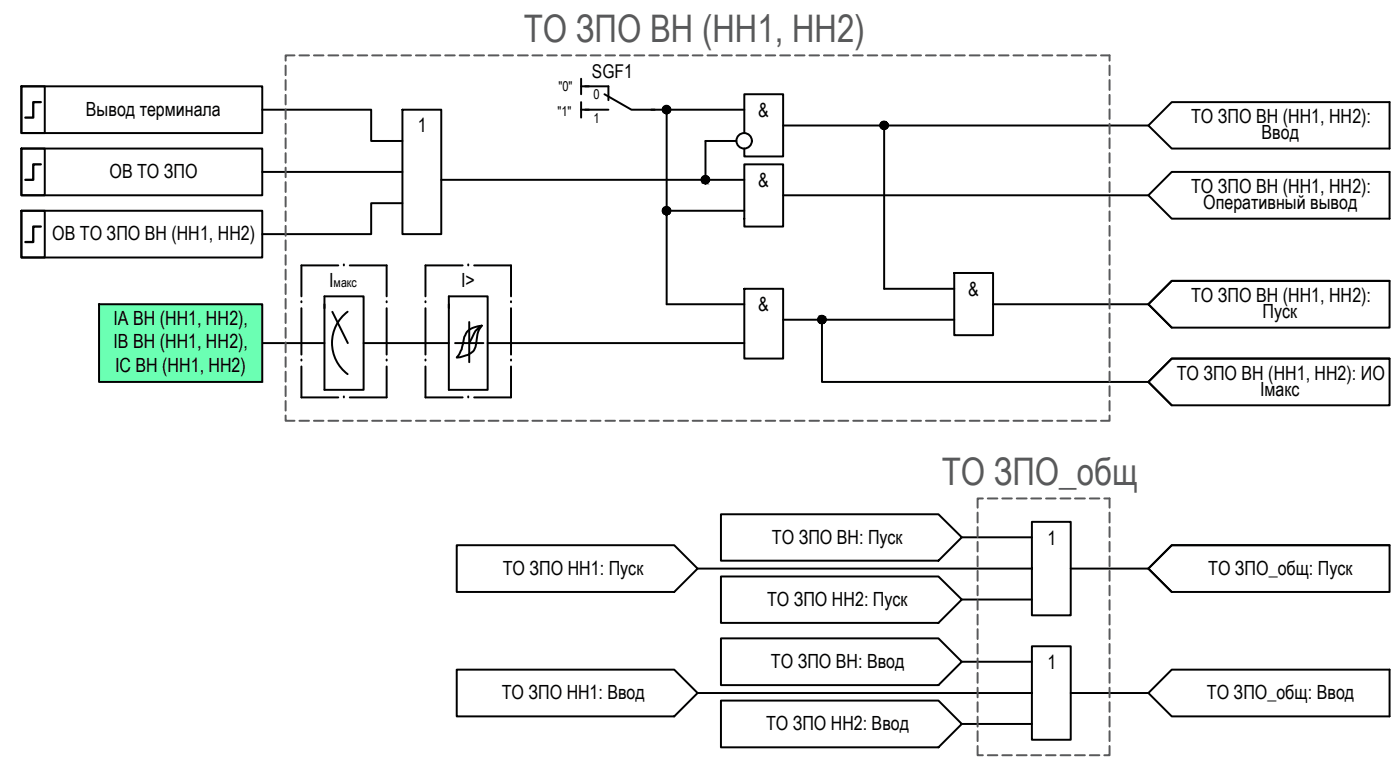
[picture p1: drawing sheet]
<svg xmlns="http://www.w3.org/2000/svg" width="180mm" height="99mm" viewBox="0 0 180 99" stroke-linecap="round" stroke-linejoin="round" font-family="sans-serif">
<!-- layer: 0 -->
<g fill="none" stroke="#000" stroke-width=".25">
<path d="M2.8 19.1h3v6h-3zM2.8 19.1h30.9v6h-30.9zM2.8 11.1h3v6h-3zM2.8 11.1h30.9v6h-30.9zM33.7 14.1h14.1v4h4M51.8 14.1h5v16h-5zM74.8 10.1v2M74.8 13.1v2M74.8 11.1h1M74.8 14.1h1M83.8 14.1h12M85.8 14.1v13h10"/>
<path d="M94.7 18.1h-3.9v5M95.8 17.1v-5h5v8h-5v-1M100.8 16.1h46.9M113.8 16.1v21h9M147.7 16.1l3.1-3h28v6h-28zM2.8 27.1h3v6h-3zM2.8 27.1h30.9v6h-30.9zM12.7 39.1h21v10h-21zM33.7 22.1h18.1M41.7 39.1v11h5.1v-12h-5.1v1.5M51.8 26.1h-4v4h-14.1M56.8 23.1h39"/>
<path d="M57.7 39.1v11h5v-12h-5v1.5M85.8 27.1v12h10M95.8 37.1h5v9h-5zM95.8 21.1h5v8h-5zM100.8 25.1h46.9M122.8 35.1h5v8h-5zM127.8 39.1h19.9M147.7 25.1l3.1-3h28v6h-28zM147.7 39.1l3.1-3h28v6h-28zM178.8 36.1h-28l-3.1 3 3.1 3M33.7 44.1h8M42.8 40.1l1.9 4"/>
<path d="M44.7 40.1a5 5 0 0 0 0 8M46.8 44.1h10.9M60.4 44.1h1.8M60.4 41.4v5.2M62 41.9l-.2 .2a2.51 2.51 0 0 0-.5 1.5 2.08 2.08 0 0 1-.8 1.8l-.3 .2-1.4 .4a4.3 4.3 0 0 0 .9-2.7 1.99 1.99 0 0 1 1.8-1.3l.5-.1-.6 .4a2.19 2.19 0 0 0-.7 1.2l-.3 .6h-1.9M62.7 44.1h33.1M100.8 41.1h22M105.8 41.1v8h41.9l3.1-3h28v6h-28l-3.1-3M178.8 46.1h-28l-3.1 3 3.1 3M58.8 70.1h27.9l3 3-3 3h-27.9zM89.7 73.1h43.1M92.8 66.1h27.9l3 3-3 3h-27.9z"/>
<path d="M92.8 74.1h27.9l3 3-3 3h-27.9zM123.7 69.1h9.1M123.7 77.1h9.1M132.8 67.1h5v12h-5zM137.8 73.1h9.9M147.7 73.1l3.1-3h28v6h-28zM178.8 70.1h-28l-3.1 3 3.1 3M58.8 86.1h27.9l3 3-3 3h-27.9zM89.7 89.1h43.1M92.8 82.1h27.9l3 3-3 3h-27.9zM92.8 90.1h27.9l3 3-3 3h-27.9zM123.7 85.1h9.1"/>
<path d="M123.7 93.1h9.1M132.8 83.1h5v12h-5zM137.8 89.1h9.9M147.7 89.1l3.1-3h28v6h-28z"/>
<circle cx="85.7" cy="14.1" r=".49"/>
<circle cx="95.7" cy="18.1" r=".99"/>
<circle cx="113.7" cy="16.1" r=".49"/>
<circle cx="85.7" cy="27.1" r=".49"/>
<circle cx="90.7" cy="23.1" r=".49"/>
<circle cx="105.7" cy="41.1" r=".49"/>
</g>
<g fill="none" stroke="#000" stroke-width=".25">
<path d="M75.3 11.1h3v1.8M75.3 14.1h3M77.8 12.1l3.4 2h3M38.8 38.9h.1M38.8 39.6v6M43.5 34.1h-4.7v4M44.2 34.1h.1M45 34.1h4.7v4M49.7 38.9h.1M49.7 39.6v6M54.7 38.9h.1M54.7 39.6v6"/>
<path d="M59.5 34.1h-4.8v4M60.2 34.1h.1M61 34.1h4.7v4M65.7 38.9h.1M65.7 39.6v6M38.8 46.4h.1M38.8 47.1v4h4.7M44.2 51.1h.1M49.7 46.4h.1M49.7 47.1v4h-4.7M54.7 46.4h.1M54.7 47.1v4h4.8"/>
<path d="M60.2 51.1h.1M65.7 46.4h.1M65.7 47.1v4h-4.7"/>
</g>
<!-- layer: 0 -->
<g fill="#000" stroke="#000" stroke-width=".13">
<path d="M85.5 13.7h.6zM85.6 13.6h.3zM85.6 14.6h.3zM85.7 13.6h.1zM113.7 15.6h.1zM85.5 26.7h.6zM85.6 27.6h.3zM85.6 26.6h.3zM85.7 26.6h.1zM90.6 23.6h.3zM90.7 22.6h.1zM105.7 41.6h.2z"/>
<path d="M105.7 40.6h.1z"/>
<path d="M85.6 14.6h.2zM85.7 14.6h.1z"/>
<path d="M85.7 13.6h.2zM85.6 13.6h.3zM85.6 13.6h.3z"/>
<path d="M85.6 13.6l.4 .1zM85.6 13.6l.4 .1z"/>
<path d="M85.6 14.6h.3zM85.6 14.6h.3z"/>
<path d="M85.6 13.7h.4zM85.5 13.7h.5z"/>
<path d="M85.6 14.6h.4zM85.6 14.6h.3z"/>
<path d="M85.5 13.7h.6zM85.5 13.7h.6zM85.4 13.7h.7z"/>
<path d="M85.5 14.6h.5zM85.5 14.6h.5z"/>
<path d="M85.4 13.7l.7 .1zM85.4 13.7l.7 .1z"/>
<path d="M85.4 14.5h.7zM85.4 14.5h.7z"/>
<path d="M85.5 14.5h.6zM85.5 14.5l.5 .1z"/>
<path d="M85.4 13.8h.8zM85.4 13.8h.8z"/>
<path d="M85.4 14.4h.7zM85.4 14.4l.7 .1z"/>
<path d="M85.3 13.8l.9 .1zM85.3 13.8l.9 .1z"/>
<path d="M85.3 14.4h.9zM85.3 14.4h.8z"/>
<path d="M85.3 13.9h.9zM85.3 13.9h.9z"/>
<path d="M85.3 13.9h.9zM85.3 13.9h.9z"/>
<path d="M85.3 14.4h.9zM85.3 14.4h.9z"/>
<path d="M85.3 14.4h.9zM85.3 14.4h.9z"/>
<path d="M85.3 13.9l.9 .1zM85.3 13.9l.9 .1z"/>
<path d="M85.3 14h.9zM85.3 14h.9z"/>
<path d="M85.3 14l.9 .1zM85.3 14l.9 .1z"/>
<path d="M85.3 14.1h1zM85.3 14.1h1z"/>
<path d="M85.3 14.2h.9zM85.3 14.2h.9h-.9z"/>
<path d="M85.3 14.2l.9 .1zM85.3 14.2l.9 .1z"/>
<path d="M85.3 14.3h.9zM85.3 14.3h.9z"/>
<path d="M85.3 14.3h.9zM85.3 14.3l.9 .1z"/>
<path d="M85.3 14.1h1zM85.3 14.1l.9 .1z"/>
<path d="M113.7 16.6h.1zM113.7 16.6h.1zM113.7 16.6h.2z"/>
<path d="M113.7 15.6h.2zM113.7 15.6h.2z"/>
<path d="M113.7 15.6h.2zM113.6 15.6h.3z"/>
<path d="M113.6 15.6l.4 .1zM113.6 15.6l.4 .1z"/>
<path d="M113.6 16.6h.3zM113.6 16.6h.3z"/>
<path d="M113.5 15.7h.5zM113.5 15.7h.5z"/>
<path d="M113.5 16.6h.5zM113.5 16.6h.4z"/>
<path d="M113.5 15.7h.5zM113.5 15.7h.5z"/>
<path d="M113.5 16.6h.5zM113.5 16.6h.5z"/>
<path d="M113.5 15.7l.6 .1zM113.5 15.7l.6 .1z"/>
<path d="M113.5 16.5h.5zM113.5 16.5l.5 .1z"/>
<path d="M113.4 16.5h.7zM113.4 16.5h.7z"/>
<path d="M113.4 16.5h.7zM113.4 16.5h.6z"/>
<path d="M113.4 15.8h.7zM113.4 15.8h.7z"/>
<path d="M113.4 15.8h.7zM113.4 15.8h.7z"/>
<path d="M113.4 15.8h.8zM113.4 15.8h.8z"/>
<path d="M113.4 16.4l.7 .1zM113.4 16.4l.7 .1z"/>
<path d="M113.3 15.8l.9 .1zM113.3 15.8l.9 .1z"/>
<path d="M113.3 16.4h.9zM113.3 16.4h.8z"/>
<path d="M113.3 15.9h.9zM113.3 15.9h.9z"/>
<path d="M113.3 15.9l.9 .1zM113.3 15.9l.9 .1z"/>
<path d="M113.3 16h1zM113.3 16h1z"/>
<path d="M113.3 16.3h.9zM113.3 16.3h.9z"/>
<path d="M113.3 16.3l.9 .1zM113.3 16.3l.9 .1z"/>
<path d="M113.3 16.4h.9zM113.3 16.4h.9z"/>
<path d="M113.3 16l1 .1zM113.3 16l1 .1z"/>
<path d="M113.2 16.1h1.1zM113.2 16.1h1.1h-1.1z"/>
<path d="M113.2 16.1l1.1 .1zM113.2 16.1l1.1 .1z"/>
<path d="M113.2 16.2h1.1zM113.2 16.2h1.1z"/>
<path d="M113.3 16.2h1zM113.3 16.2l.9 .1z"/>
<path d="M85.6 27.6h.2zM85.7 27.6h.1z"/>
<path d="M85.7 26.6h.2zM85.6 26.6h.3zM85.6 26.6h.3z"/>
<path d="M85.6 26.6l.4 .1zM85.6 26.6l.4 .1z"/>
<path d="M85.6 26.7h.4zM85.5 26.7h.5z"/>
<path d="M85.6 27.6h.4zM85.6 27.6h.3zM85.6 27.6h.3z"/>
<path d="M85.5 26.7h.6zM85.5 26.7h.6zM85.4 26.7h.7z"/>
<path d="M85.5 27.6h.5zM85.5 27.6h.5z"/>
<path d="M85.4 26.7l.7 .1zM85.4 26.7l.7 .1z"/>
<path d="M85.4 27.5h.7zM85.4 27.5h.7z"/>
<path d="M85.5 27.5h.6zM85.5 27.5l.5 .1z"/>
<path d="M85.4 26.8h.8zM85.4 26.8h.8z"/>
<path d="M85.4 27.5h.7zM85.4 27.5h.7z"/>
<path d="M85.3 26.8l.9 .1zM85.3 26.8l.9 .1z"/>
<path d="M85.3 27.4h.9zM85.3 27.4l.8 .1z"/>
<path d="M85.3 26.9h.9zM85.3 26.9h.9z"/>
<path d="M85.3 26.9h.9zM85.3 26.9h.9z"/>
<path d="M85.3 27.4h.9zM85.3 27.4h.9z"/>
<path d="M85.3 27.4h.9zM85.3 27.4h.9z"/>
<path d="M85.3 26.9l.9 .1zM85.3 26.9l.9 .1z"/>
<path d="M85.3 27h.9zM85.3 27h.9z"/>
<path d="M85.3 27l.9 .1zM85.3 27l.9 .1z"/>
<path d="M85.3 27.1h1zM85.3 27.1h1z"/>
<path d="M85.3 27.1l.9 .1v-.1zM85.3 27.1l.9 .1h-.9z"/>
<path d="M85.3 27.2l.9 .1zM85.3 27.2l.9 .1z"/>
<path d="M85.3 27.3h.9zM85.3 27.3h.9z"/>
<path d="M85.3 27.3h.9zM85.3 27.3l.9 .1z"/>
<path d="M85.3 27.1h1zM85.3 27.1h.9z"/>
<path d="M90.6 23.6h.2zM90.7 23.6h.1z"/>
<path d="M90.7 22.6h.2zM90.6 22.6h.3z"/>
<path d="M90.6 22.6l.3 .1zM90.6 22.6l.3 .1z"/>
<path d="M90.6 22.7h.4zM90.6 22.7h.4z"/>
<path d="M90.6 23.6h.3zM90.6 23.6h.3z"/>
<path d="M90.6 22.7h.4zM90.6 22.7h.4z"/>
<path d="M90.6 23.6h.4zM90.6 23.6h.3z"/>
<path d="M90.5 22.7h.6zM90.5 22.7h.6z"/>
<path d="M90.5 23.5h.5zM90.5 23.5l.5 .1z"/>
<path d="M90.5 22.7h.6zM90.5 22.7h.6z"/>
<path d="M90.5 23.5h.6zM90.5 23.5h.5z"/>
<path d="M90.4 22.7l.7 .1zM90.4 22.7l.7 .1z"/>
<path d="M90.4 22.8h.7zM90.4 22.8h.7z"/>
<path d="M90.4 23.5h.7zM90.4 23.5h.7z"/>
<path d="M90.4 23.5h.7zM90.4 23.5h.7z"/>
<path d="M90.4 22.8h.8zM90.3 22.8h.9z"/>
<path d="M90.4 23.4h.7zM90.4 23.4l.7 .1z"/>
<path d="M90.3 22.8l.9 .1zM90.3 22.8l.9 .1z"/>
<path d="M90.3 22.9h.9zM90.3 22.9h.9z"/>
<path d="M90.3 23.3l.9 .1zM90.3 23.3l.9 .1z"/>
<path d="M90.3 23.4h.9zM90.3 23.4h.8z"/>
<path d="M90.3 22.9l.9 .1v-.1zM90.3 22.9l.9 .1h-.9z"/>
<path d="M90.3 23h.9zM90.3 23h.9z"/>
<path d="M90.3 23l1 .1zM90.3 23l1 .1z"/>
<path d="M90.3 23.2l.9 .1zM90.3 23.2l.9 .1z"/>
<path d="M90.3 23.3h.9zM90.3 23.3h.9z"/>
<path d="M90.3 23.3h.9zM90.3 23.3h.9z"/>
<path d="M90.3 23.1h1zM90.3 23.1h1z"/>
<path d="M90.3 23.1l1 .1zM90.3 23.1l1 .1z"/>
<path d="M90.3 23.2h1zM90.3 23.2h.9z"/>
<path d="M105.7 40.6l.2 .1zM105.7 40.6l.2 .1z"/>
<path d="M105.7 41.6h.1zM105.7 41.6h.1z"/>
<path d="M105.7 40.7h.2zM105.6 40.7h.3z"/>
<path d="M105.6 40.7h.4zM105.5 40.7h.5z"/>
<path d="M105.6 41.6h.3zM105.6 41.6h.3z"/>
<path d="M105.5 40.7h.5zM105.5 40.7h.5z"/>
<path d="M105.5 41.6h.5zM105.5 41.6h.4z"/>
<path d="M105.5 40.7h.5zM105.5 40.7h.5z"/>
<path d="M105.5 41.5h.5zM105.5 41.5l.5 .1z"/>
<path d="M105.5 40.7h.6zM105.5 40.7h.6z"/>
<path d="M105.5 41.5h.5zM105.5 41.5h.5z"/>
<path d="M105.4 40.7l.7 .1zM105.4 40.7l.7 .1z"/>
<path d="M105.4 41.5h.7zM105.4 41.5h.6z"/>
<path d="M105.4 40.8h.7zM105.4 40.8h.7z"/>
<path d="M105.4 40.8l.8 .1zM105.3 40.9h.9z"/>
<path d="M105.4 41.4l.7 .1zM105.4 41.4l.7 .1z"/>
<path d="M105.4 41.5h.7zM105.4 41.5h.7z"/>
<path d="M105.3 40.9h.9zM105.3 40.9h.9z"/>
<path d="M105.3 41.4h.9zM105.3 41.4h.8z"/>
<path d="M105.3 40.9h.9zM105.3 40.9h.9z"/>
<path d="M105.3 40.9l.9 .1zM105.3 40.9l.9 .1z"/>
<path d="M105.3 41h1zM105.3 41h1z"/>
<path d="M105.3 41.2l.9 .1zM105.3 41.2l.9 .1z"/>
<path d="M105.3 41.3h.9zM105.3 41.3h.9z"/>
<path d="M105.3 41.3h.9zM105.3 41.3l.9 .1z"/>
<path d="M105.3 41l1 .1zM105.3 41l1 .1z"/>
<path d="M105.2 41.1h1.1zM105.2 41.1h1.1z"/>
<path d="M105.2 41.1l1.1 .1zM105.2 41.1l1.1 .1z"/>
<path d="M105.2 41.2h1.1zM105.2 41.2h1.1z"/>
<path d="M105.3 41.2h1zM105.3 41.2h.9z"/>
</g>
<path d="M5.3 13.1h-1v2h-1M5.3 21.1h-1v2h-1M5.3 29.1h-1v2h-1" fill="none" stroke="#000" stroke-width=".3"/>
<g fill="none" stroke="#58595b" stroke-width=".25">
<path d="M36.7 8.4v1.3M36.7 10.3v1.3M36.7 12.2v1.2M36.7 14.1v1.2M36.7 15.9v1.3M36.7 17.8v1.3M36.7 19.7v1.2M37.9 7.1h-1.2v.7M38.5 7.1h1.3M40.4 7.1h1.2M42.3 7.1h1.2M44.2 7.1h1.2"/>
<path d="M46 7.1h1.2M47.9 7.1h1.3M49.7 7.1h1.3M51.6 7.1h1.3M53.5 7.1h1.3M55.4 7.1h1.2M57.3 7.1h1.2M59.1 7.1h1.3M61 7.1h1.3M62.9 7.1h1.2M64.8 7.1h1.2M66.6 7.1h1.3"/>
<path d="M68.5 7.1h1.3M70.4 7.1h1.2M72.3 7.1h1.2M74.1 7.1h1.3M76 7.1h1.3M77.9 7.1h1.2M79.8 7.1h1.2M81.6 7.1h1.3M83.5 7.1h1.3M85.4 7.1h1.2M87.3 7.1h1.2M89.1 7.1h1.3"/>
<path d="M91 7.1h1.2M92.9 7.1h1.3M94.7 7.1h1.3M96.6 7.1h1.3M98.5 7.1h1.2M100.4 7.1h1.2M102.3 7.1h1.2M104.1 7.1h1.3M106 7.1h1.3M107.9 7.1h1.2M109.8 7.1h1.2M111.6 7.1h1.3"/>
<path d="M113.5 7.1h1.3M115.4 7.1h1.2M117.3 7.1h1.2M119.1 7.1h1.3M121 7.1h1.3M122.9 7.1h1.2M124.8 7.1h1.2M126.6 7.1h1.3M128.5 7.1h1.3M130.4 7.1h1.2M132.3 7.1h1.2M134.1 7.1h1.3"/>
<path d="M136 7.1h1.2M137.9 7.1h1.3M139.7 7.1h1.3M141.6 7.1h1.1v.7M142.7 8.4v1.3M142.7 10.3v1.3M142.7 12.2v1.2M142.7 14.1v1.2M142.7 15.9v1.3M142.7 17.8v1.3M142.7 19.7v1.2M36.7 21.6v1.2"/>
<path d="M36.7 23.4v1.3M36.7 25.3v1.3M36.7 27.2v1.2M36.7 29.1v1.2M36.7 30.9v1.3M36.7 32.8v1.2M36.7 34.7v1.3M36.7 36.5v1.3M36.7 38.4v1.3M142.7 21.6v1.2M142.7 23.4v1.3M142.7 25.3v1.3"/>
<path d="M142.7 27.2v1.2M142.7 29.1v1.2M142.7 30.9v1.3M142.7 32.8v1.2M142.7 34.7v1.3M142.7 36.5v1.3M142.7 38.4v1.3M36.7 53.4v.7h1.2M36.7 40.3v1.2M36.7 42.2v1.2M36.7 44v1.3M36.7 45.9v1.3"/>
<path d="M36.7 47.8v1.3M36.7 49.7v1.2M36.7 51.6v1.2M38.5 54.1h1.3M40.4 54.1h1.2M42.3 54.1h1.2M44.2 54.1h1.2M46 54.1h1.2M47.9 54.1h1.3M49.7 54.1h1.3M51.6 54.1h1.3M53.5 54.1h1.3"/>
<path d="M55.4 54.1h1.2M57.3 54.1h1.2M59.1 54.1h1.3M61 54.1h1.3M62.9 54.1h1.2M64.8 54.1h1.2M66.6 54.1h1.3M68.5 54.1h1.3M70.4 54.1h1.2M72.3 54.1h1.2M74.1 54.1h1.3M76 54.1h1.3"/>
<path d="M77.9 54.1h1.2M79.8 54.1h1.2M81.6 54.1h1.3M83.5 54.1h1.3M85.4 54.1h1.2M87.3 54.1h1.2M89.1 54.1h1.3M91 54.1h1.2M92.9 54.1h1.3M94.7 54.1h1.3M96.6 54.1h1.3M98.5 54.1h1.2"/>
<path d="M100.4 54.1h1.2M102.3 54.1h1.2M104.1 54.1h1.3M106 54.1h1.3M107.9 54.1h1.2M109.8 54.1h1.2M111.6 54.1h1.3M113.5 54.1h1.3M115.4 54.1h1.2M117.3 54.1h1.2M119.1 54.1h1.3M121 54.1h1.3"/>
<path d="M122.9 54.1h1.2M124.8 54.1h1.2M126.6 54.1h1.3M128.5 54.1h1.3M130.4 54.1h1.2M132.3 54.1h1.2M134.1 54.1h1.3M136 54.1h1.2M137.9 54.1h1.3M139.7 54.1h1.3M142.7 53.4v.7h-1.1M142.7 40.3v1.2"/>
<path d="M142.7 42.2v1.2M142.7 44v1.3M142.7 45.9v1.3M142.7 47.8v1.3M142.7 49.7v1.2M142.7 51.6v1.2M125.8 65.9v1.3M125.8 67.8v1.3M125.8 69.7v1.2M125.8 71.6v1.2M125.8 73.4v1.3M125.8 75.3v1.2"/>
<path d="M125.8 77.2v1.2M125.8 79v1.3M126.5 64.1h-.7v1.2M127.1 64.1h1.2M128.9 64.1h1.3M130.8 64.1h1.3M132.7 64.1h1.2M134.6 64.1h1.2M136.4 64.1h1.3M138.3 64.1h1.3M140.2 64.1h1.2M142.1 64.1h.6v1.2"/>
<path d="M142.7 65.9v1.3M142.7 67.8v1.3M142.7 69.7v1.2M142.7 71.6v1.2M142.7 73.4v1.3M142.7 75.3v1.2M142.7 77.2v1.2M142.7 79v1.3M125.8 95.9v1.2h.7M125.8 80.9v1.3M125.8 82.8v1.2M125.8 84.7v1.2"/>
<path d="M125.8 86.5v1.3M125.8 88.4v1.3M125.8 90.3v1.2M125.8 92.2v1.2M125.8 94v1.3M127.1 97.1h1.2M128.9 97.1h1.3M130.8 97.1h1.3M132.7 97.1h1.2M134.6 97.1h1.2M136.4 97.1h1.3M138.3 97.1h1.3"/>
<path d="M140.2 97.1h1.2M142.7 95.9v1.2h-.6M142.7 80.9v1.3M142.7 82.8v1.2M142.7 84.7v1.2M142.7 86.5v1.3M142.7 88.4v1.3M142.7 90.3v1.2M142.7 92.2v1.2M142.7 94v1.3"/>
</g>
<path d="M12.7 39.1l21 10v-10zM12.7 39.1l21 10h-21z" fill="#6bffb3" stroke="#6bffb3" stroke-width=".13"/>
<g font-size="4.9" fill="#58595b">
<text x="67.4" y="5.4">ТО ЗПО ВН (НН1, НН2)</text>
<text x="121.2" y="62.4">ТО ЗПО_общ</text>
</g>
<g font-size="2.5">
<text x="11.1" y="14.9">Вывод терминала</text>
<text x="53.8" y="17">1</text>
<text x="97.5" y="15">&amp;</text>
<text x="153.2" y="15.8">ТО ЗПО ВН (НН1, НН2):</text>
<text x="162.3" y="17.9">Ввод</text>
<text x="14.1" y="22.9">ОВ ТО ЗПО</text>
<text x="97.5" y="24">&amp;</text>
<text x="153.2" y="24.8">ТО ЗПО ВН (НН1, НН2):</text>
<text x="154.8" y="26.9">Оперативный вывод</text>
<text x="6.7" y="30.9">ОВ ТО ЗПО ВН (НН1, НН2)</text>
<text x="14.6" y="41.8">IA ВН (НН1, НН2),</text>
<text x="42.3" y="36.9">I</text>
<text x="59.3" y="36.9">I&gt;</text>
<text x="97.5" y="40">&amp;</text>
<text x="124.5" y="38">&amp;</text>
<text x="153.2" y="38.8">ТО ЗПО ВН (НН1, НН2):</text>
<text x="162.4" y="40.9">Пуск</text>
<text x="14.6" y="44.8">IB ВН (НН1, НН2),</text>
<text x="14.8" y="47.8">IC ВН (НН1, НН2)</text>
<text x="151.4" y="48.8">ТО ЗПО ВН (НН1, НН2): ИО</text>
<text x="162.1" y="50.9">Iмакс</text>
<text x="99.3" y="69.9">ТО ЗПО ВН: Пуск</text>
<text x="134.7" y="70">1</text>
<text x="64.7" y="73.9">ТО ЗПО НН1: Пуск</text>
<text x="98.7" y="77.9">ТО ЗПО НН2: Пуск</text>
<text x="155.4" y="73.9">ТО ЗПО_общ: Пуск</text>
<text x="64.6" y="89.9">ТО ЗПО НН1: Ввод</text>
<text x="99.2" y="85.9">ТО ЗПО ВН: Ввод</text>
<text x="134.7" y="86">1</text>
<text x="155.3" y="89.9">ТО ЗПО_общ: Ввод</text>
<text x="98.6" y="93.9">ТО ЗПО НН2: Ввод</text>
</g>
<text font-size="2.4" x="76.2" y="10">SGF1</text>
<g font-size="1.7">
<text x="71.8" y="11.7">&quot;0&quot;</text>
<text x="71.7" y="14.9">&quot;1&quot;</text>
<text x="76.4" y="12.8">0</text>
<text x="76.4" y="15.8">1</text>
<text x="42.9" y="36.9">макс</text>
</g>
</svg>
